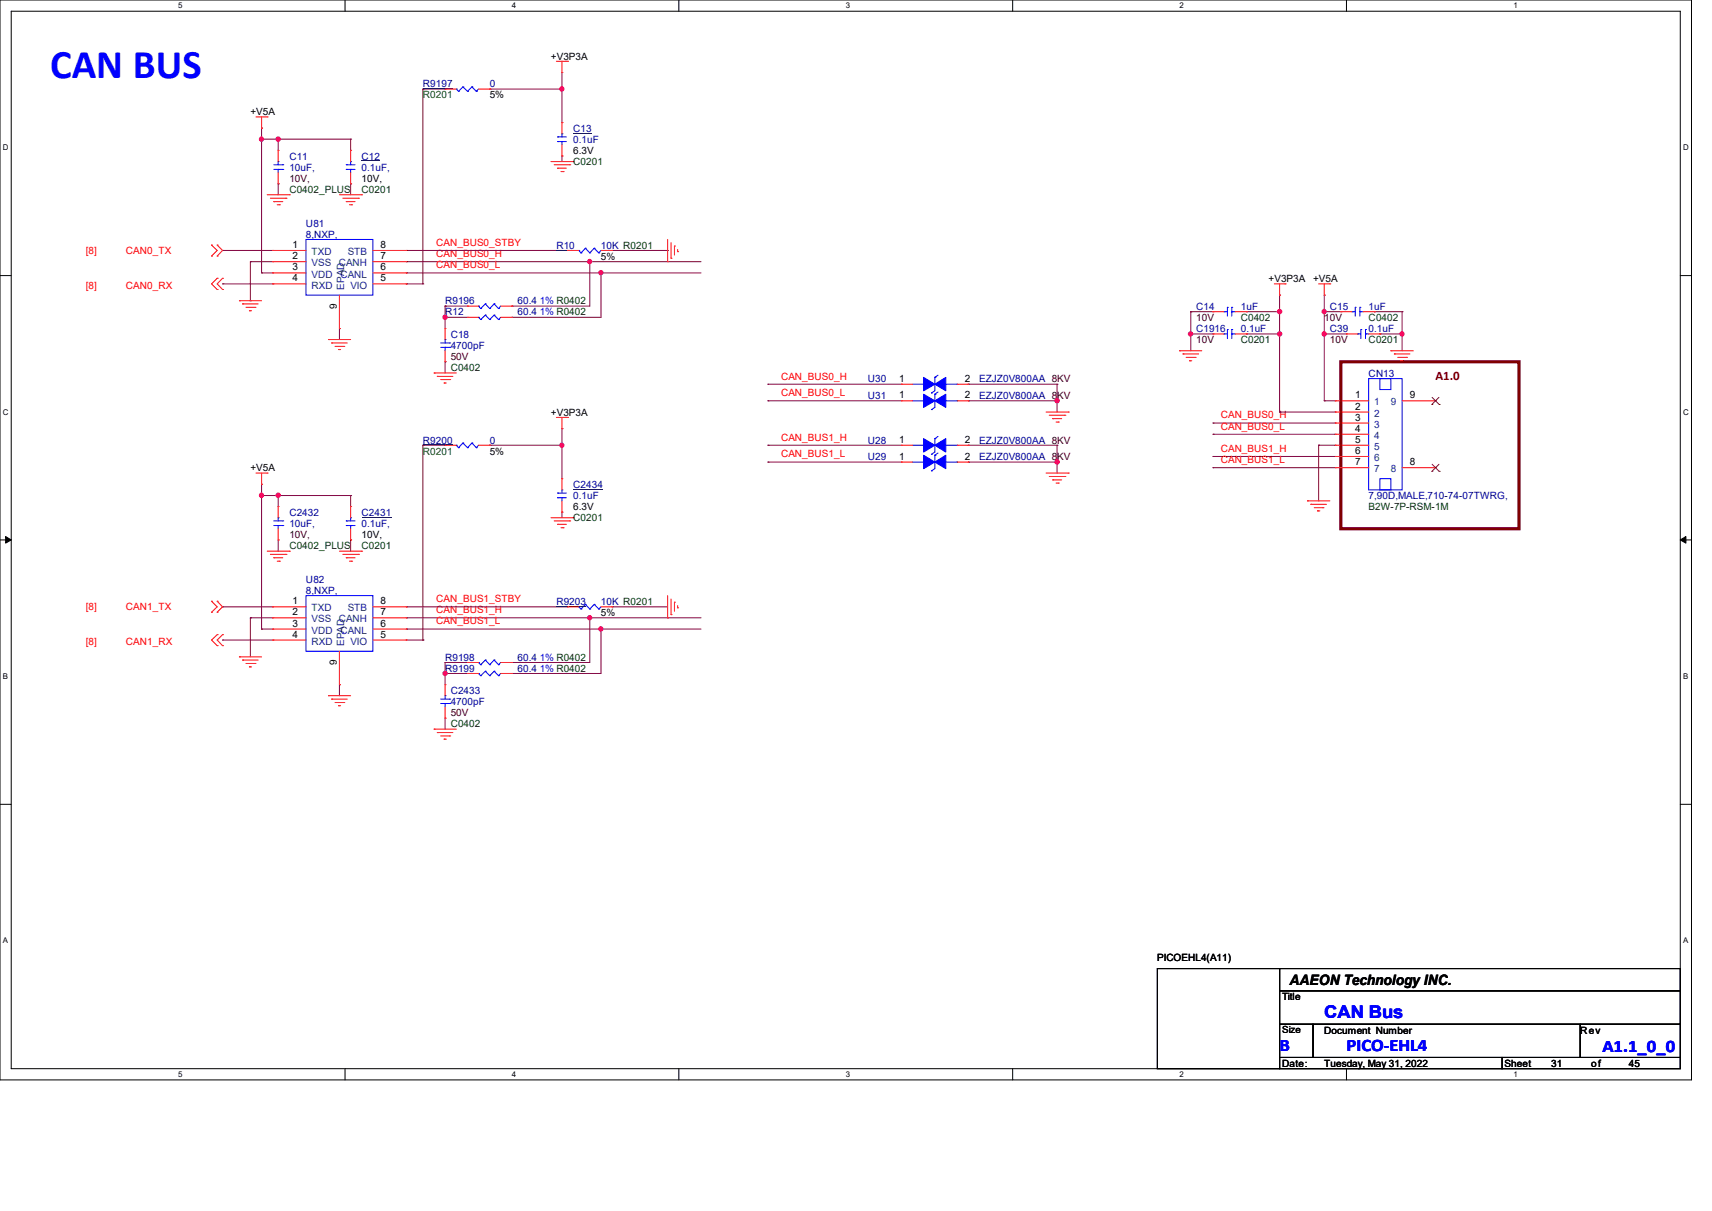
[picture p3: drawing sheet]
<svg xmlns="http://www.w3.org/2000/svg" width="297mm" height="210mm" viewBox="0 0 297 210" stroke-linecap="round" stroke-linejoin="round" font-family="sans-serif">
<path d="M0 0h293.5v187.3h-293.5zM1.9 1.9h289.6v183.4h-289.6z" fill="none" stroke="#000" stroke-width=".17"/>
<g fill="#fff">
<path d="M30.9 .2h.8v1.5h-.8z"/>
<path d="M30.9 185.5h.8v1.6h-.8z"/>
</g>
<path d="M59.9 0v1.9M59.9 185.3v2" fill="none" stroke="#000" stroke-width=".17"/>
<g fill="#fff">
<path d="M88.8 .2h.8v1.5h-.8z"/>
<path d="M88.8 185.5h.8v1.6h-.8z"/>
</g>
<path d="M117.8 0v1.9M117.8 185.3v2" fill="none" stroke="#000" stroke-width=".17"/>
<g fill="#fff">
<path d="M146.7 .2h.8v1.5h-.8z"/>
<path d="M146.7 185.5h.8v1.6h-.8z"/>
</g>
<path d="M175.7 0v1.9M175.7 185.3v2" fill="none" stroke="#000" stroke-width=".17"/>
<g fill="#fff">
<path d="M204.6 .2h.8v1.5h-.8z"/>
<path d="M204.6 185.5h.8v1.6h-.8z"/>
</g>
<path d="M233.6 0v1.9M233.6 185.3v2" fill="none" stroke="#000" stroke-width=".17"/>
<g fill="#fff">
<path d="M262.6 .2h.7v1.5h-.7z"/>
<path d="M262.6 185.5h.7v1.6h-.7z"/>
<path d="M.5 24.8h1v1.6h-1z"/>
<path d="M292 24.8h1v1.6h-1z"/>
<path d="M.5 70.7h1v1.5h-1z"/>
<path d="M292 70.7h1v1.5h-1z"/>
</g>
<path d="M0 47.8h1.9M291.5 47.8h2" fill="none" stroke="#000" stroke-width=".17"/>
<g fill="#fff">
<path d="M.5 116.5h.9v1.6h-.9z"/>
<path d="M292 116.5h.9v1.6h-.9z"/>
</g>
<path d="M0 93.6h1.9M291.5 93.6h2" fill="none" stroke="#000" stroke-width=".17"/>
<path d="M1 93l.9 .6-.9 .6zM291.5 93.6l1-.6v1.2z" fill="#000" stroke="#000" stroke-width=".17"/>
<g fill="#fff">
<path d="M.5 162.4h.9v1.5h-.9z"/>
<path d="M292 162.4h.9v1.5h-.9z"/>
</g>
<path d="M0 139.5h1.9M291.5 139.5h2M200.8 168h21.2v17.3h-21.2zM222 168h69.5v3.8h-69.5zM222 171.8h69.5v5.8h-69.5zM222 177.6h5.8v5.8h-5.8zM227.8 177.6h46.4v5.8h-46.4zM274.2 177.6h17.3v5.8h-17.3zM222 183.4h38.6v1.9h-38.6zM260.6 183.4h30.9v1.9h-30.9z" fill="none" stroke="#000" stroke-width=".17"/>
<path d="M232.6 62.7h30.9v29h-30.9z" fill="none" stroke="#800000" stroke-width=".55"/>
<g fill="none" stroke="#800040" stroke-width=".17">
<path d="M73.4 15.5h.1M73.4 15.5h3.8M73.4 15.5v33.7M85 15.5h.1M85 15.5h12.5M97.5 15.5h.1M97.5 12.6v8.7M45.4 22.2h.1M45.4 24.1h.1M45.4 24.1h15.4M45.4 22.2v25.1M48.3 24.1h.1"/>
<path d="M48.3 31.9h.1M48.3 24.1v2M48.3 31.9v1.9M60.8 24.1h.1M60.8 31.9h.1M60.8 24.1v2M60.8 31.9v1.9M97.5 27.1h.1M97.5 21.3h.1M97.5 27.1v.9M38.6 43.4h.1M38.6 49.2h.1"/>
<path d="M38.6 43.4h8.7M38.6 49.2h8.7M43.4 45.4h.1M43.4 52.2h.1M43.4 45.4h3.9M43.4 45.4v6.8M45.4 47.3h.1M45.4 47.3h1.9M58.9 57h.1M58.9 57v1.9M70.5 45.4h.1M70.5 47.3h.1"/>
<path d="M70.5 49.2h.1M70.5 43.4h28M70.5 49.2h2.9M70.5 47.3h51.1M70.5 45.4h51.1M73.4 49.2h.1M77.2 53.1h.1M77.2 55h.1M77.2 53.1h3.9M77.2 55h3.9M77.2 53.1v3.9M88.8 53.1h.1"/>
<path d="M88.8 55h.1M98.5 43.4h.1M102.3 45.4h.1M102.3 45.4v7.7h-13.5M104.3 47.3h.1M104.3 47.3v7.7h-15.5M106.2 43.4h9.6M115.8 43.4h.1M206.6 57.9h.1M206.6 54.1h.1M206.6 57.9h3.8M206.6 54.1v6.7"/>
<path d="M206.6 54.1h3.8M216.2 57.9h.1M216.2 54.1h.1M216.2 57.9h5.8M216.2 54.1h5.8M222 51.2h.1M222 57.9h.1M222 54.1h.1M222 51.2v20.3M229.7 51.2h.1M229.7 57.9h.1M229.7 54.1h.1"/>
<path d="M229.7 51.2v18.3M229.7 57.9h3.9M229.7 54.1h2.9M238.4 54.1h.1M238.4 54.1h4.8M239.4 57.9h.1M239.4 57.9h3.8M243.2 57.9h.1M243.2 54.1h.1M243.2 54.1v6.7M73.4 77.2h.1M73.4 77.2v33.8"/>
<path d="M73.4 77.2h3.8M77.2 62.7h.1M77.2 62.7v2M85 77.2h.1M85 77.2h12.5M97.5 74.3h.1M97.5 77.2h.1M97.5 74.3v8.7M133.2 66.6h.1M133.2 69.5h.1M133.2 77.2h.1M133.2 77.2h23.2"/>
<path d="M133.2 66.6h23.2M133.2 69.5h23.2M168 66.6h.1M168 69.5h.1M168 77.2h.1M168 77.2h15.4M168 66.6h15.4M168 69.5h15.4M183.4 66.6h.1M183.4 69.5h.1M183.4 77.2h.1M183.4 66.6v4.9"/>
<path d="M183.4 77.2v4.8M210.4 73.4h.1M210.4 75.3h.1M210.4 79.2h.1M210.4 73.4h21.2M210.4 75.3h21.2M210.4 79.2h21.2M222 71.5h.1M222 71.5h9.6M228.8 77.2h.1M228.8 77.2h2.8M228.8 77.2v9.7"/>
<path d="M229.7 69.5h.1M229.7 69.5h1.9M45.4 84h.1M45.4 85.9h.1M45.4 84v25.1M45.4 85.9h15.4M48.3 85.9h.1M48.3 93.6h.1M48.3 85.9v1.9M48.3 93.6v2M60.8 85.9h.1M60.8 93.6h.1"/>
<path d="M60.8 85.9v1.9M60.8 93.6v2M97.5 88.8h.1M97.5 88.8v1M133.2 80.1h.1M133.2 80.1h23.2M168 80.1h.1M168 80.1h15.4M183.4 80.1h.1M210.4 81.1h.1M210.4 81.1h21.2M38.6 105.2h.1"/>
<path d="M38.6 111h.1M38.6 105.2h8.7M38.6 111h8.7M43.4 107.1h.1M43.4 107.1v6.8M43.4 107.1h3.9M45.4 109.1h.1M45.4 109.1h1.9M58.9 118.7h.1M58.9 118.7v1.9M70.5 107.1h.1M70.5 109.1h.1"/>
<path d="M70.5 105.2h.1M70.5 105.2h28M70.5 111h2.9M70.5 109.1h51.1M70.5 107.1h51.1M73.4 111h.1M77.2 114.9h.1M77.2 116.8h.1M77.2 114.9v3.8M77.2 114.9h3.9M77.2 116.8h3.9M88.8 114.9h.1"/>
<path d="M88.8 116.8h.1M102.3 107.1h.1M102.3 107.1v7.8h-13.5M104.3 109.1h.1M104.3 109.1v7.7h-15.5M106.2 105.2h.1M106.2 105.2h9.6M77.2 124.5h.1M77.2 124.5v1.9"/>
</g>
<g fill="#f0f" stroke="#f0f" stroke-width=".17">
<circle cx="48.3" cy="24.1" r=".38"/>
<circle cx="45.3" cy="24.1" r=".37"/>
<circle cx="102.3" cy="45.4" r=".37"/>
<circle cx="104.2" cy="47.3" r=".37"/>
<circle cx="77.2" cy="55" r=".38"/>
<circle cx="97.5" cy="15.4" r=".37"/>
<circle cx="48.3" cy="85.9" r=".38"/>
<circle cx="45.3" cy="85.9" r=".37"/>
<circle cx="102.3" cy="107.1" r=".37"/>
<circle cx="104.2" cy="109.1" r=".37"/>
<circle cx="77.2" cy="116.8" r=".38"/>
<circle cx="97.5" cy="77.2" r=".37"/>
<circle cx="183.4" cy="69.5" r=".38"/>
<circle cx="183.4" cy="80.1" r=".38"/>
<circle cx="229.7" cy="57.9" r=".37"/>
<circle cx="243.2" cy="57.9" r=".37"/>
<circle cx="222" cy="57.9" r=".38"/>
<circle cx="206.5" cy="57.9" r=".38"/>
<circle cx="222" cy="54" r=".38"/>
<circle cx="229.7" cy="54" r=".37"/>
</g>
<g fill="none" stroke="#f00" stroke-width=".17">
<path d="M77.2 15.5h.1M77.2 15.5h2M83 15.5h2M85 15.5h.1M96.5 10.6h2M97.5 12.6h.1M97.5 10.6v2M98.5 10.6h.1M44.4 20.3h2M45.4 22.2h.1M45.4 20.3v1.9M46.4 20.3h.1"/>
<path d="M46.4 33.8h3.8M46.9 34.4h2.7M47.5 35h.1M47.5 35h1.6M48.1 35.5h.4M48.3 31.9h.1M48.3 26.1h.1M48.3 26.1v1.9M48.3 29.9v2M48.5 35.5h.1M49.6 34.4h.1M50.2 33.8h.1"/>
<path d="M58.9 33.8h3.8M59.5 34.4h2.7M60.1 35h.1M60.1 35h1.5M60.6 35.5h.4M60.8 31.9h.1M60.8 26.1h.1M60.8 26.1v1.9M60.8 29.9v2M61 35.5h.1M62.2 34.4h.1M62.7 33.8h.1"/>
<path d="M95.6 28h3.8M96.1 28.6h2.7M96.7 29.2h.1M96.7 29.2h1.6M97.3 29.8h.4M97.5 27.1h.1M97.5 21.3h.1M97.5 21.3v1.9M97.5 25.1v2M97.7 29.8h.1M98.8 28.6h.1M99.4 28h.1"/>
<path d="M36.7 44.4h.1M36.7 42.5h.1M36.7 42.5l1 .9-1 1M37.7 42.5h.1M37.7 44.4h.1M37.7 48.3h.1M37.7 50.2h.1M37.7 42.5l.9 .9-.9 1M37.7 48.3l-1 .9 1 1M38.6 48.3h.1M38.6 50.2h.1M38.6 48.3l-.9 .9 .9 1"/>
<path d="M41.5 52.2h.1M41.5 52.2h3.9M42.1 52.7h.1M42.1 52.7h2.7M42.7 53.3h1.5M43.3 53.9h.1M43.3 53.9h.3M44.2 53.3h.1M47.3 43.4h.1M47.3 45.4h.1M47.3 47.3h.1M47.3 49.2h.1"/>
<path d="M47.3 49.2h5.8M47.3 43.4h5.8M47.3 45.4h5.8M47.3 47.3h5.8M57 58.9h.1M57 58.9h3.8M57.5 59.5h.1M57.5 59.5h2.7M58.9 57h.1M58.9 51.2v5.8M64.7 49.2h5.8M64.7 43.4h5.8"/>
<path d="M64.7 45.4h5.8M64.7 47.3h5.8M70.5 49.2h.1M70.5 47.3h.1M70.5 45.4h.1M70.5 43.4h.1M77.2 57h.1M77.2 57v1.9M81.1 53.1h.1M81.1 55h.1M81.1 53.1h1.9M81.1 55h1.9"/>
<path d="M86.9 53.1h1.9M86.9 55h1.9M88.8 53.1h.1M88.8 55h.1M98.5 43.4h.1M98.5 43.4h1.9M104.3 43.4h1.9M106.2 43.4h.1M115.8 45.4h.1M115.8 41.5v3.9M116.4 44.8h.1M116.4 42.1v2.7"/>
<path d="M117 42.7h.1M117 42.7v1.5M117.6 43.6h.1M117.6 43.3v.3M210.4 57.9h.1M210.4 54.1h.1M210.4 54.1h1.9M210.4 57.9h1.9M214.3 54.1h1.9M214.3 57.9h1.9M216.2 57.9h.1M216.2 54.1h.1"/>
<path d="M221.1 49.2h1.9M222 51.2h.1M222 49.2v2M223 49.2h.1M228.8 49.2h1.9M229.7 51.2h.1M229.7 49.2v2M230.7 49.2h.1M232.6 54.1h.1M232.6 54.1h2M233.6 57.9h.1M233.6 57.9h1.9"/>
<path d="M236.5 54.1h1.9M237.4 57.9h2M238.4 54.1h.1M239.4 57.9h.1M58.1 60.1h1.5M58.7 60.6h.1M58.7 60.6h.4M59.6 60.1h.1M75.3 64.7h.1M75.3 64.7h3.9M75.9 65.3h.1M75.9 65.3h2.7"/>
<path d="M76.5 65.8h1.5M77 66.4h.1M77 66.4h.4M77.2 77.2h.1M77.2 62.7h.1M77.2 77.2h2M77.2 60.8v1.9M78 65.8h.1M83 77.2h2M85 77.2h.1M96.5 72.4h2M97.5 74.3h.1"/>
<path d="M97.5 72.4v1.9M98.5 72.4h.1M156.4 66.6h.1M156.4 69.5h.1M156.4 77.2h.1M156.4 77.2h1.9M156.4 69.5h1.9M156.4 66.6h1.9M166 77.2h2M166 69.5h2M166 66.6h2M168 66.6h.1"/>
<path d="M168 69.5h.1M168 77.2h.1M181.5 71.5h3.8M182 72h2.7M182.6 72.6h.1M182.6 72.6h1.6M183.2 73.2h.4M183.6 73.2h.1M184.7 72h.1M185.3 71.5h.1M204.6 60.8h.1M204.6 60.8h3.9"/>
<path d="M205.2 61.4h.1M205.2 61.4h2.7M205.8 62h1.5M206.4 62.6h.1M206.4 62.6h.4M207.3 62h.1M231.6 69.5h.1M231.6 71.5h.1M231.6 73.4h.1M231.6 75.3h.1M231.6 77.2h.1M231.6 79.2h.1"/>
<path d="M231.6 71.5h5.8M231.6 77.2h5.8M231.6 69.5h5.8M231.6 73.4h5.8M231.6 75.3h5.8M231.6 79.2h5.8M241.3 60.8h.1M241.3 60.8h3.9M241.9 61.4h.1M241.9 61.4h2.7M242.5 62h1.5M243 62.6h.1"/>
<path d="M243 62.6h.5M243.2 69.5h5.8M244 62h.1M249 69.5h.1M44.4 82h2M45.4 84h.1M45.4 82v2M46.4 82h.1M46.4 95.6h3.8M46.9 96.1h2.7M47.5 96.7h.1M47.5 96.7h1.6"/>
<path d="M48.1 97.3h.4M48.3 93.6h.1M48.3 87.8h.1M48.3 87.8v2M48.3 91.7v1.9M48.5 97.3h.1M49.6 96.1h.1M50.2 95.6h.1M58.9 95.6h3.8M59.5 96.1h2.7M60.1 96.7h.1M60.1 96.7h1.5"/>
<path d="M60.6 97.3h.4M60.8 93.6h.1M60.8 87.8h.1M60.8 87.8v2M60.8 91.7v1.9M61 97.3h.1M62.2 96.1h.1M62.7 95.6h.1M95.6 89.8h3.8M96.1 90.3h2.7M96.7 90.9h.1M96.7 90.9h1.6"/>
<path d="M97.3 91.5h.4M97.5 88.8h.1M97.5 83h.1M97.5 83v2M97.5 86.9v1.9M97.7 91.5h.1M98.8 90.3h.1M99.4 89.8h.1M156.4 80.1h.1M156.4 80.1h1.9M166 80.1h2M168 80.1h.1"/>
<path d="M181.5 82h3.8M182 82.6h2.7M182.6 83.2h.1M182.6 83.2h1.6M183.2 83.8h.4M183.6 83.8h.1M184.7 82.6h.1M185.3 82h.1M226.8 86.9h.1M226.8 86.9h3.9M227.4 87.5h.1M227.4 87.5h2.7"/>
<path d="M228 88.1h1.5M228.6 88.6h.1M228.6 88.6h.4M229.5 88.1h.1M231.6 81.1h.1M231.6 81.1h5.8M243.2 81.1h5.8M249 81.1h.1M36.7 106.2h.1M36.7 104.3h.1M36.7 104.3l1 .9-1 1M37.7 104.3h.1"/>
<path d="M37.7 106.2h.1M37.7 110.1h.1M37.7 112h.1M37.7 104.3l.9 .9-.9 1M37.7 110.1l-1 .9 1 1M38.6 110.1h.1M38.6 112h.1M38.6 110.1l-.9 .9 .9 1M41.5 113.9h.1M41.5 113.9h3.9M42.1 114.5h.1M42.1 114.5h2.7"/>
<path d="M42.7 115.1h1.5M43.3 115.7h.1M43.3 115.7h.3M44.2 115.1h.1M47.3 105.2h.1M47.3 107.1h.1M47.3 109.1h.1M47.3 111h.1M47.3 105.2h5.8M47.3 107.1h5.8M47.3 109.1h5.8M47.3 111h5.8"/>
<path d="M58.9 118.7h.1M58.9 112.9v5.8M64.7 105.2h5.8M64.7 107.1h5.8M64.7 109.1h5.8M64.7 111h5.8M70.5 111h.1M70.5 109.1h.1M70.5 107.1h.1M70.5 105.2h.1M77.2 118.7h.1M77.2 118.7v1.9"/>
<path d="M81.1 114.9h.1M81.1 116.8h.1M81.1 114.9h1.9M81.1 116.8h1.9M86.9 114.9h1.9M86.9 116.8h1.9M88.8 114.9h.1M88.8 116.8h.1M98.5 105.2h.1M98.5 105.2h1.9M104.3 105.2h1.9M106.2 105.2h.1"/>
<path d="M115.8 107.1h.1M115.8 103.3v3.8M116.4 106.6h.1M116.4 103.9v2.7M117 104.4h.1M117 104.4v1.6M117.6 105.4h.1M117.6 105v.4M57 120.6h.1M57 120.6h3.8M57.5 121.2h.1M57.5 121.2h2.7"/>
<path d="M58.1 121.8h1.5M58.7 122.4h.1M58.7 122.4h.4M59.6 121.8h.1M75.3 126.4h.1M75.3 126.4h3.9M75.9 127h.1M75.9 127h2.7M76.5 127.6h1.5M77 128.2h.1M77 128.2h.4M77.2 124.5h.1"/>
<path d="M77.2 122.6v1.9M78 127.6h.1"/>
</g>
<g fill="none" stroke="#00f" stroke-width=".17">
<path d="M79.2 15.5h.1M79.2 15.5l.3 .3M79.5 15.8h.1M80.3 15.1h.1M80.3 15.1l-.8 .7M80.3 15.1l.8 .7M81.1 15.8h.1M81.9 15.1h.1M81.9 15.1l.7 .7M81.9 15.1l-.8 .7M82.6 15.8h.1M83 15.5l-.4 .3"/>
<path d="M47.5 28.6h1.6M47.5 29.4h1.6M48.3 28h.1M48.3 29.4h.1M48.3 28v.6M48.3 29.4v.5M49.1 28.6h.1M49.1 29.4h.1M60.1 28.6h.1M60.1 29.4h.1M60.1 28.6h1.5M60.1 29.4h1.5"/>
<path d="M60.8 28h.1M60.8 29.4h.1M60.8 28v.6M60.8 29.4v.5M96.7 23.7h.1M96.7 24.6h.1M96.7 23.7h1.6M96.7 24.6h1.6M97.5 23.2h.1M97.5 24.6h.1M97.5 23.2v.5M97.5 24.6v.5"/>
<path d="M53.1 41.5h11.6v9.7h-11.6zM76.5 59.5h1.5M77.2 58.9h.1M77.2 58.9v.6M78 59.5h.1M83 53.1h.1M83 55h.1M83 53.1l.4 .4M83 55l.4 .4M83.4 53.5h.1M83.4 55.4h.1M84.2 52.7h.1"/>
<path d="M84.2 54.7h.1M84.2 52.7l-.8 .8M84.2 52.7l.8 .8M84.2 54.7l-.8 .7M84.2 54.7l.8 .7M85 53.5h.1M85 55.4h.1M85.7 52.7h.1M85.7 54.7h.1M85.7 52.7l.8 .8M85.7 52.7l-.7 .8M85.7 54.7l.8 .7"/>
<path d="M85.7 54.7l-.7 .7M86.5 53.5h.1M86.5 55.4h.1M86.9 53.1l-.4 .4M86.9 55l-.4 .4M100.4 43.4h.1M100.4 43.4l.4 .5M100.8 43.9h.1M101.6 43.1h.1M101.6 43.1l-.8 .8M101.6 43.1l.7 .8M102.3 43.9h.1"/>
<path d="M103.1 43.1h.1M103.1 43.1l.8 .8M103.1 43.1l-.8 .8M103.9 43.9h.1M104.3 43.4l-.4 .5M212.3 57.9h.1M212.3 54.1h.1M212.3 54.1h.6M212.3 57.9h.6M212.9 57.1h.1M212.9 53.3h.1M212.9 53.3v1.5"/>
<path d="M212.9 57.1v1.6M213.7 57.1h.1M213.7 57.9h.1M213.7 53.3h.1M213.7 54.1h.1M213.7 54.1h.6M213.7 57.9h.6M213.7 53.3v1.5M213.7 57.1v1.6M234.6 54.1h.1M234.6 54.1h.5M235.1 53.3h.1"/>
<path d="M235.1 53.3v1.5M235.5 57.9h.1M235.5 57.9h.6M235.9 53.3h.1M235.9 54.1h.1M235.9 54.1h.6M235.9 53.3v1.5M236.1 57.1h.1M236.1 57.1v1.6M236.9 57.1h.1M236.9 57.9h.1M236.9 57.9h.5"/>
<path d="M236.9 57.1v1.6M76.5 60.2h1.5M77.2 60.2h.1M77.2 60.2v.6M78 60.2h.1M79.2 77.2h.1M79.2 77.2l.3 .4M79.5 77.6h.1M80.3 76.8h.1M80.3 76.8l-.8 .8M80.3 76.8l.8 .8M81.1 77.6h.1"/>
<path d="M81.9 76.8h.1M81.9 76.8l.7 .8M81.9 76.8l-.8 .8M82.6 77.6h.1M83 77.2l-.4 .4M158.3 66.6h1.9M158.3 69.5h1.9M158.3 77.2h1.9M160.2 66.6h.1M160.2 69.5h.1M160.2 77.2h.1M161.6 68.2h.1"/>
<path d="M161.6 71h.1M161.6 78.8h.1M162.2 65.4h.1M162.2 68.4h.1M162.2 76.1h.1M162.2 79h.1M162.2 65.4v2.4l-.6 .4M162.2 68.4v2.3l-.6 .3M162.2 76.1v2.3l-.6 .4M162.2 79v2.3l-.6 .4M162.7 65.1l-.5 .3M162.7 68l-.5 .4"/>
<path d="M162.7 75.7l-.5 .4M162.7 78.6l-.5 .4M164.1 66.6h1.9M164.1 69.5h1.9M164.1 77.2h1.9M166 66.6h.1M166 69.5h.1M166 77.2h.1M237.4 65.7h5.8v19.3h-5.8zM239.4 65.7h1.9v1.9h-1.9zM47.5 90.3h1.6M47.5 91.1h1.6"/>
<path d="M48.3 89.8h.1M48.3 91.1h.1M48.3 89.8v.5M48.3 91.1v.6M49.1 90.3h.1M49.1 91.1h.1M60.1 90.3h.1M60.1 91.1h.1M60.1 90.3h1.5M60.1 91.1h1.5M60.8 89.8h.1M60.8 91.1h.1"/>
<path d="M60.8 89.8v.5M60.8 91.1v.6M96.7 85.5h.1M96.7 86.3h.1M96.7 85.5h1.6M96.7 86.3h1.6M97.5 85h.1M97.5 86.3h.1M97.5 85v.5M97.5 86.3v.6M158.3 80.1h1.9M160.2 80.1h.1"/>
<path d="M161.6 81.7h.1M164.1 80.1h1.9M166 80.1h.1M239.4 83h1.9v2h-1.9zM53.1 103.3h11.6v9.6h-11.6zM83 114.9h.1M83 116.8h.1M83 114.9l.4 .4M83 116.8l.4 .4M83.4 115.3h.1M83.4 117.2h.1M84.2 114.5h.1"/>
<path d="M84.2 116.4h.1M84.2 114.5l-.8 .8M84.2 114.5l.8 .8M84.2 116.4l-.8 .8M84.2 116.4l.8 .8M85 115.3h.1M85 117.2h.1M85.7 114.5h.1M85.7 116.4h.1M85.7 114.5l.8 .8M85.7 114.5l-.7 .8M85.7 116.4l.8 .8"/>
<path d="M85.7 116.4l-.7 .8M86.5 115.3h.1M86.5 117.2h.1M86.9 114.9l-.4 .4M86.9 116.8l-.4 .4M100.4 105.2h.1M100.4 105.2l.4 .4M100.8 105.6h.1M101.6 104.8h.1M101.6 104.8l-.8 .8M101.6 104.8l.7 .8M102.3 105.6h.1"/>
<path d="M103.1 104.8h.1M103.1 104.8l.8 .8M103.1 104.8l-.8 .8M103.9 105.6h.1M104.3 105.2l-.4 .4M76.5 121.2h1.5M76.5 122h1.5M77.2 120.6h.1M77.2 122h.1M77.2 120.6v.6M77.2 122v.6M78 121.2h.1"/>
<path d="M78 122h.1"/>
</g>
<path d="M73.4 15.4h5.1M62.7 27.9h3.3M99.4 23.1h3.3M96.5 43.4h3.2M73.4 77.2h5.1M62.7 89.7h5.2M99.4 84.9h5.2M96.5 105.1h5.2" fill="none" stroke="#000080" stroke-width=".17"/>
<path d="M248.4 70.1h.1M248.5 68.9l1.2 1.2M249.6 68.9l-1.2 1.2M249.7 70.1h.1M248.4 81.7h.1M248.5 80.5l1.2 1.2M249.6 80.5l-1.2 1.2M249.7 81.7h.1" fill="none" stroke="#804000" stroke-width=".17"/>
<g fill="#00f" stroke="#00f" stroke-width=".17">
<path d="M160.2 65.4l2 1.2-2 1.2z"/>
<path d="M162.2 66.6l1.9-1.2v2.4z"/>
<path d="M160.2 68.4l2 1.1-2 1.2z"/>
<path d="M162.2 69.5l1.9-1.1v2.3z"/>
<path d="M160.2 76.1l2 1.1-2 1.2z"/>
<path d="M162.2 77.2l1.9-1.1v2.3z"/>
<path d="M160.2 79l2 1.1-2 1.2z"/>
<path d="M162.2 80.1l1.9-1.1v2.3z"/>
</g>
<text font-size="7.1" fill="#00f" x="8.7" y="13.5">CAN BUS</text>
<g font-size="3" fill="#00f">
<text x="229.7" y="176.6">CAN Bus</text>
<text x="222" y="182.3">B</text>
<text x="233.6" y="182.3">PICO-EHL4</text>
<text x="278" y="182.5">A1.1_0_0</text>
</g>
<text font-size="2.5" x="223.7" y="170.8">AAEON Technology INC.</text>
<text font-size="2.2" fill="#800000" x="249" y="65.8">A1.0</text>
<g font-size="1.7">
<text x="95.6" y="10.3">+V3P3A</text>
<text x="85" y="17.1">5%</text>
<text x="43.4" y="20">+V5A</text>
<text x="99.4" y="26.7">6.3V</text>
<text x="62.7" y="31.5">10V,</text>
<text x="50.8" y="43">1</text>
<text x="50.8" y="45">2</text>
<text x="50.8" y="46.9">3</text>
<text x="66" y="46.9">6</text>
<text x="66" y="45">7</text>
<text x="66" y="43">8</text>
<text x="104.3" y="45">5%</text>
<text x="50.8" y="48.8">4</text>
<text x="58.5" y="53.5" transform="rotate(-90 58.5 53.5)">9</text>
<text x="66" y="48.8">5</text>
<text x="220.1" y="48.9">+V3P3A</text>
<text x="227.8" y="48.9">+V5A</text>
<text x="156" y="66.2">1</text>
<text x="156" y="69.1">1</text>
<text x="167.4" y="66.2">2</text>
<text x="167.4" y="69.1">2</text>
<text x="235.1" y="69.1">1</text>
<text x="235.1" y="71">2</text>
<text x="244.6" y="69.1">9</text>
<text x="95.6" y="72.1">+V3P3A</text>
<text x="156" y="76.8">1</text>
<text x="167.4" y="76.8">2</text>
<text x="235.1" y="72.9">3</text>
<text x="235.1" y="74.9">4</text>
<text x="235.1" y="76.8">5</text>
<text x="43.4" y="81.7">+V5A</text>
<text x="85" y="78.8">5%</text>
<text x="156" y="79.7">1</text>
<text x="167.4" y="79.7">2</text>
<text x="235.1" y="78.7">6</text>
<text x="235.1" y="80.7">7</text>
<text x="244.6" y="80.7">8</text>
<text x="99.4" y="88.5">6.3V</text>
<text x="62.7" y="93.3">10V,</text>
<text x="50.8" y="104.8">1</text>
<text x="50.8" y="106.7">2</text>
<text x="66" y="106.7">7</text>
<text x="66" y="104.8">8</text>
<text x="104.3" y="106.8">5%</text>
<text x="50.8" y="108.7">3</text>
<text x="50.8" y="110.6">4</text>
<text x="66" y="110.6">5</text>
<text x="66" y="108.7">6</text>
<text x="58.5" y="115.3" transform="rotate(-90 58.5 115.3)">9</text>
<text x="200.8" y="166.7">PICOEHL4(A11)</text>
<text x="222.4" y="173.4">Title</text>
<text x="222.4" y="179.2">Size</text>
<text x="229.7" y="179.2">Document Number</text>
<text x="274.2" y="179.2">Rev</text>
<text x="222.4" y="185">Date:</text>
<text x="229.7" y="185">Tuesday, May 31, 2022</text>
<text x="261" y="185">Sheet</text>
<text x="269.1" y="185">31</text>
<text x="276.1" y="185">of</text>
<text x="282.6" y="185">45</text>
</g>
<g font-size="1.7" fill="#000080">
<text x="73.4" y="15.2">R9197</text>
<text x="85" y="15.2">0</text>
<text x="99.4" y="22.9">C13</text>
<text x="50.2" y="27.7">C11</text>
<text x="50.2" y="29.6">10uF,</text>
<text x="62.7" y="27.7">C12</text>
<text x="62.7" y="29.6">0.1uF,</text>
<text x="99.4" y="24.8">0.1uF</text>
<text x="53.1" y="39.3">U81</text>
<text x="53.1" y="41.2">8,NXP,</text>
<text x="96.5" y="43.1">R10</text>
<text x="104.3" y="43.1">10K R0201</text>
<text x="77.2" y="52.8">R9196</text>
<text x="89.8" y="52.8">60.4</text>
<text x="207.5" y="53.8">C14</text>
<text x="215.3" y="53.8">1uF</text>
<text x="230.7" y="53.8">C15</text>
<text x="237.4" y="53.8">1uF</text>
<text x="77.2" y="54.7">R12</text>
<text x="78.2" y="58.6">C18</text>
<text x="89.8" y="54.7">60.4</text>
<text x="207.5" y="57.6">C1916</text>
<text x="215.3" y="57.6">0.1uF</text>
<text x="230.7" y="57.6">C39</text>
<text x="237.4" y="57.6">0.1uF</text>
<text x="78.2" y="60.5">4700pF</text>
<text x="237.4" y="65.3">CN13</text>
<text x="150.6" y="66.3">U30</text>
<text x="150.6" y="69.2">U31</text>
<text x="169.9" y="66.3">EZJZ0V800AA 8KV</text>
<text x="169.9" y="69.2">EZJZ0V800AA 8KV</text>
<text x="73.4" y="76.9">R9200</text>
<text x="85" y="76.9">0</text>
<text x="150.6" y="76.9">U28</text>
<text x="169.9" y="76.9">EZJZ0V800AA 8KV</text>
<text x="150.6" y="79.8">U29</text>
<text x="169.9" y="79.8">EZJZ0V800AA 8KV</text>
<text x="50.2" y="89.4">C2432</text>
<text x="62.7" y="89.4">C2431</text>
<text x="99.4" y="84.6">C2434</text>
<text x="99.4" y="86.6">0.1uF</text>
<text x="237.4" y="86.6">7,90D,MALE,710-74-07TWRG,</text>
<text x="50.2" y="91.4">10uF,</text>
<text x="62.7" y="91.4">0.1uF,</text>
<text x="53.1" y="101">U82</text>
<text x="53.1" y="103">8,NXP,</text>
<text x="96.5" y="104.9">R9203</text>
<text x="104.3" y="104.9">10K R0201</text>
<text x="77.2" y="114.6">R9198</text>
<text x="77.2" y="116.5">R9199</text>
<text x="89.8" y="114.6">60.4</text>
<text x="89.8" y="116.5">60.4</text>
<text x="78.2" y="120.4">C2433</text>
<text x="78.2" y="122.3">4700pF</text>
</g>
<g font-size="1.7" fill="#008000">
<text x="73.4" y="17.1">R0201</text>
<text x="73.4" y="78.8">R0201</text>
</g>
<g font-size="1.7" fill="#004000">
<text x="99.4" y="28.7">C0201</text>
<text x="50.2" y="33.5">C0402_PLUS</text>
<text x="62.7" y="33.5">C0201</text>
<text x="215.3" y="59.5">C0201</text>
<text x="215.3" y="55.7">C0402</text>
<text x="237.4" y="55.7">C0402</text>
<text x="237.4" y="59.5">C0201</text>
<text x="78.2" y="64.3">C0402</text>
<text x="237.4" y="88.5">B2W-7P-RSM-1M</text>
<text x="50.2" y="95.2">C0402_PLUS</text>
<text x="62.7" y="95.2">C0201</text>
<text x="99.4" y="90.4">C0201</text>
<text x="78.2" y="126.2">C0402</text>
</g>
<g font-size="1.7" fill="#400000">
<text x="50.2" y="31.5">10V,</text>
<text x="207.5" y="59.5">10V</text>
<text x="207.5" y="55.7">10V</text>
<text x="229.7" y="55.7">10V</text>
<text x="230.7" y="59.5">10V</text>
<text x="78.2" y="62.4">50V</text>
<text x="50.2" y="93.3">10V,</text>
<text x="78.2" y="124.2">50V</text>
</g>
<g font-size="1.7" fill="#f00">
<text x="14.9" y="44.1">[8]</text>
<text x="21.8" y="44.1">CAN0_TX</text>
<text x="75.7" y="44.6">CAN_BUS0_H</text>
<text x="75.7" y="46.5">CAN_BUS0_L</text>
<text x="75.7" y="42.6">CAN_BUS0_STBY</text>
<text x="14.9" y="50.1">[8]</text>
<text x="21.8" y="50.1">CAN0_RX</text>
<text x="135.5" y="65.8">CAN_BUS0_H</text>
<text x="135.5" y="68.7">CAN_BUS0_L</text>
<text x="135.5" y="76.4">CAN_BUS1_H</text>
<text x="211.8" y="72.6">CAN_BUS0_H</text>
<text x="211.8" y="74.5">CAN_BUS0_L</text>
<text x="135.5" y="79.3">CAN_BUS1_L</text>
<text x="211.8" y="78.4">CAN_BUS1_H</text>
<text x="211.8" y="80.3">CAN_BUS1_L</text>
<text x="14.9" y="105.9">[8]</text>
<text x="21.8" y="105.9">CAN1_TX</text>
<text x="75.7" y="106.3">CAN_BUS1_H</text>
<text x="75.7" y="104.4">CAN_BUS1_STBY</text>
<text x="14.9" y="111.8">[8]</text>
<text x="21.8" y="111.8">CAN1_RX</text>
<text x="75.7" y="108.3">CAN_BUS1_L</text>
</g>
<g font-size="1.7" fill="#004080">
<text x="54.1" y="44.2">TXD</text>
<text x="54.1" y="46.2">VSS</text>
<text x="58.8" y="46.2">CANH</text>
<text x="60.3" y="44.2">STB</text>
<text x="54.1" y="48.1">VDD</text>
<text x="54.1" y="50">RXD</text>
<text x="59.1" y="48.1">CANL</text>
<text x="59.7" y="50.2" transform="rotate(-90 59.7 50.2)">EPAD</text>
<text x="60.8" y="50">VIO</text>
<text x="238.4" y="70.3">1</text>
<text x="241.3" y="70.3">9</text>
<text x="238.4" y="72.3">2</text>
<text x="238.4" y="74.2">3</text>
<text x="238.4" y="76.1">4</text>
<text x="238.4" y="78">5</text>
<text x="238.4" y="80">6</text>
<text x="238.4" y="81.9">7</text>
<text x="241.3" y="81.9">8</text>
<text x="54.1" y="106">TXD</text>
<text x="54.1" y="107.9">VSS</text>
<text x="58.8" y="107.9">CANH</text>
<text x="60.3" y="106">STB</text>
<text x="54.1" y="109.9">VDD</text>
<text x="54.1" y="111.8">RXD</text>
<text x="59.1" y="109.9">CANL</text>
<text x="59.7" y="112" transform="rotate(-90 59.7 112)">EPAD</text>
<text x="60.8" y="111.8">VIO</text>
</g>
<g font-size="1.7" fill="#00f">
<text x="93.6" y="52.8">1% R0402</text>
<text x="93.6" y="54.7">1% R0402</text>
<text x="93.6" y="114.6">1% R0402</text>
<text x="93.6" y="116.5">1% R0402</text>
</g>
<g font-size="1.4">
<text x="30.9" y="1.4">5</text>
<text x="88.8" y="1.4">4</text>
<text x="146.7" y="1.4">3</text>
<text x="204.6" y="1.4">2</text>
<text x="262.6" y="1.4">1</text>
<text x=".5" y="26.1">D</text>
<text x="292" y="26.1">D</text>
<text x=".5" y="71.9">C</text>
<text x="292" y="71.9">C</text>
<text x=".5" y="117.8">B</text>
<text x="292" y="117.8">B</text>
<text x=".5" y="163.6">A</text>
<text x="292" y="163.6">A</text>
<text x="30.9" y="186.8">5</text>
<text x="88.8" y="186.8">4</text>
<text x="146.7" y="186.8">3</text>
<text x="204.6" y="186.8">2</text>
<text x="262.6" y="186.8">1</text>
</g>
</svg>
